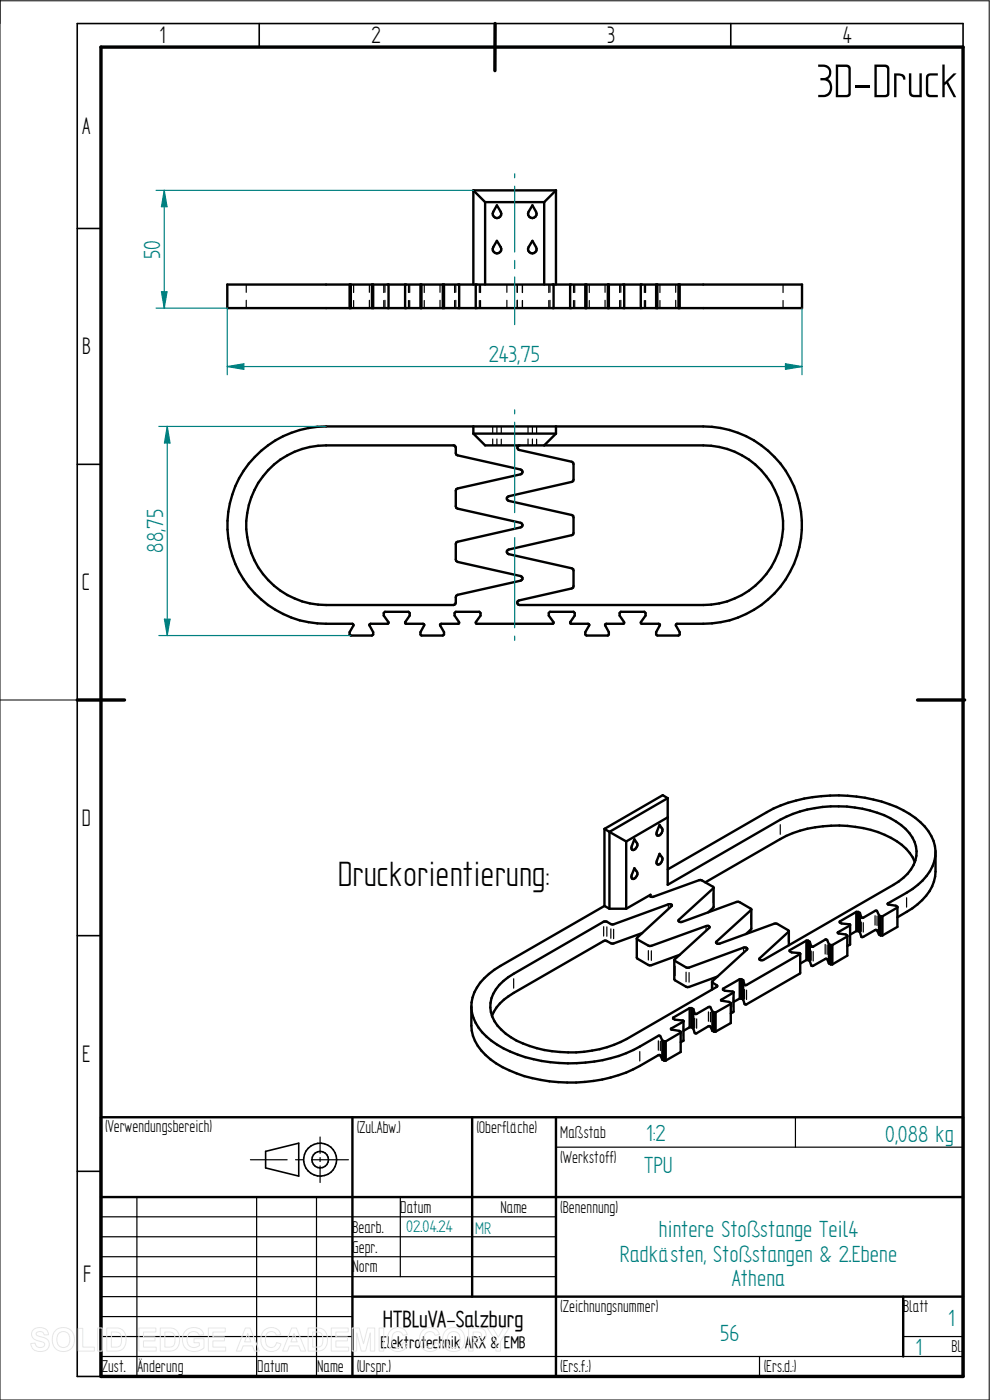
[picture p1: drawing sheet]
<svg xmlns="http://www.w3.org/2000/svg" width="210mm" height="297mm" viewBox="0 0 210 297" stroke-linecap="round" stroke-linejoin="round" font-family="sans-serif">
<path d="M0 0v297h209.8v-296.8h-209.8M0 148.5h16.4" fill="none" stroke="#000" stroke-width=".21"/>
<g fill="none" stroke="#000" stroke-width=".34">
<path d="M55 5v5M105 5v5M155 5v5M204.3 10v-5h-187.9v287h5M16.4 48.5h5M16.4 98.5h5M16.4 148.5h5M16.4 198.5h5M16.4 248.5h5M56.3 244.3l7.1-1.8v7l-7.1-1.7z"/>
<circle cx="67.9" cy="246" r="3.5"/>
<circle cx="67.9" cy="246" r="1.76"/>
</g>
<path d="M21.4 10h182.9v282h-182.9zM105 5v10M16.4 148.5h10M194.6 148.5h10" fill="none" stroke="#000" stroke-width=".72"/>
<g fill="none" stroke="#000" stroke-width=".51">
<path d="M100.4 40.4v20M100.4 40.4h17.5M100.4 40.4l2.5 2.5M102.9 42.9h12.5M102.9 42.9v17.5M105.4 43.6l.8 1.3a.9 .9 0 0 1-.8 1.4 .9 .9 0 0 1-.8-1.4zM105.4 51.1l.8 1.3a.9 .9 0 0 1-.8 1.4 .9 .9 0 0 1-.8-1.4zM112.9 51.1l.8 1.3a.9 .9 0 0 1-.8 1.4 .9 .9 0 0 1-.8-1.4zM112.9 43.6l.8 1.3a.9 .9 0 0 1-.8 1.4 .9 .9 0 0 1-.8-1.4zM115.4 42.9v17.5M117.9 40.4v20M117.9 40.4l-2.5 2.5"/>
<path d="M48.2 60.4h121.9v5h-121.9zM74.2 60.4v5M74.4 60.4v5M78.9 60.4v5M79.2 60.4v5M82.4 60.4v5M85.9 60.4v5M89.2 60.4v5M89.4 60.4v5M93.9 60.4v5M94.2 60.4v5M97.4 60.4v5"/>
<path d="M100.9 60.4v5M117.4 60.4v5M120.9 60.4v5M124.2 60.4v5M124.4 60.4v5M128.9 60.4v5M129.2 60.4v5M132.4 60.4v5M135.9 60.4v5M139.2 60.4v5M139.4 60.4v5M143.9 60.4v5"/>
<path d="M144.2 60.4v5M54.1 96.9a20.7 20.7 0 0 1 15.1-6.4h80a20.9 20.9 0 0 1 20.9 20.9 20.9 20.9 0 0 1-20.9 20.9h-5.6l-.2 .4 .8 1.4v.5l-.3 .2h-4.5l-.2-.2v-.5l.8-1.4-.1-.3-3.9-.1v-.3l.9-1.4v-.6l-.2-.2h-5l-.3 .2v.6l1 1.4-.1 .3-3.9 .1v.3l.8 1.4v.5l-.3 .2h-4.5l-.2-.2v-.5l.8-1.4-.1-.3-3.9-.1v-.3l.9-1.4v-.6l-.2-.2h-5l-.3 .2v.6l1 1.4-.1 .3h-.1h-16h-.2v-.3l.9-1.4v-.6l-.2-.2h-5l-.3 .2v.6l1 1.4-.1 .3-3.9 .1v.3l.8 1.4v.5l-.3 .2h-4.5l-.2-.2v-.5l.8-1.4-.1-.3-3.9-.1v-.3l.9-1.4v-.6l-.2-.2h-5l-.3 .2v.6l1 1.4-.1 .3-3.9 .1v.3l.8 1.4v.5l-.3 .2h-4.5l-.2-.2v-.5l.8-1.4-.1-.3a50.1 50.1 0 0 1-11.3-.8 21 21 0 0 1-9.5-34.7zM56.9 99.7a16.8 16.8 0 0 1 12.3-5.2h27l.4 .2 .1 1.4 .1 .3 .3 .2 13.3 3 .4 .4v.2l-.4 .4-13.3 3-.3 .2-.1 .3v3.3l.1 .3 .3 .2 13.3 3 .4 .4v.2l-.4 .4-13.3 3-.3 .2-.1 .3 .1 3.6 .3 .2 13.3 3 .4 .4-.1 .5-13.6 3.1-.3 .2-.1 .3-.1 1.4-.4 .3h-27a17 17 0 0 1-15.6-10.3 17 17 0 0 1 3.3-18.4zM100.4 90.5v1.5M100.4 92l2.5 2.5h46.3a16.9 16.9 0 0 1 16.9 16.9 16.9 16.9 0 0 1-16.9 17l-39.3-.1-.2-.5 .4-.4 11.2-2.6 .3-.1 .1-.4v-3.3l-.1-.3-.3-.1-13.4-3-.4-.4v-.3l.4-.3 13.4-3.1 .3-.1 .1-.3v-3.3l-.1-.4-.3-.1-13.4-3-.4-.4v-.3l.4-.3 13.4-3.1 .3-.1 .1-.3v-3.3l-.1-.3-.3-.2-11.1-2.5-.3-.2-.1-.5 .4-.3M100.4 92h17.5M117.9 90.5v1.5M117.9 92l-2.5 2.5M128.2 175.9v16.3M128.2 175.9l1.1 .6M129.3 176.5v16.3M129.3 176.5l3.5 2"/>
<path d="M132.8 178.5v14.3M134.6 178.1l.5 .8a1.09 1.09 0 0 1-1 1.4l-.2-.5zM139.9 175l.6 .8a1.11 1.11 0 0 1-1.1 1.4l-.1-.5zM141.6 169.3v18.4l23.9-13.8a26.6 26.6 0 0 1 23.3-.3 9.8 9.8 0 0 1 5.5 6 7.3 7.3 0 0 1-3.7 7.4l-28.7 16.7a.66 .66 0 0 1-.8-.2l6.2-6M141.6 169.3l-1-.6-12.4 7.2M141.6 173.4l-8.8 5.1M141.6 169.3l-12.3 7.2M128.2 192.2l-22.1 12.7a12.2 12.2 0 0 0-5.9 6.7 8.2 8.2 0 0 0 3 8.3 25.8 25.8 0 0 0 15.4 5.6 32 32 0 0 0 21.1-5.7h.4l.4 .9M128.2 192.2l1.1 .6M129.3 192.8h3.5M134.6 184.2l.5 .8a1.11 1.11 0 0 1-1 1.4l-.2-.5zM135.1 199.1v4.1l.1 .2 2.3 1.3 .7 .1 6-2.2"/>
<path d="M136.2 198l-6 2.2a2.21 2.21 0 0 1-1.7-.6h-.4l-19.1 11.1a10 10 0 0 0-4.6 4.8M139.9 181.1l.6 .8a1.09 1.09 0 0 1-1.1 1.4l-.1-.4zM141.6 184.4l21.1-12.1a32.7 32.7 0 0 1 22.6-2.7 19.7 19.7 0 0 1 11.6 6.7 7.7 7.7 0 0 1-1.2 10.5 26.1 26.1 0 0 1-7.3 4.8l-.1 .3 1.7 .3 .4 .2v4.2l-3.2 1.9M151.4 188.3l-2.5-1.5-.6-.1-9.7 3.5h-.6l-.1-.1 .1-.3-5.2 3M151.4 188.3l-7.5 7a.57 .57 0 0 0 .8 .3l11.6-4.3 .6 .1 2.5 1.5M151.4 188.3v4.1l-1.2 1.1M159.4 193v4l-1.2 1.2M159.4 192.9l-7.5 7a.57 .57 0 0 0 .8 .3l11.6-4.2h.6l2.4 1.5M167.3 197.5v3M171.1 199.6h.3M171.1 199.6l-3.6 2v.2l.4 .3 1.6 .1 .3 .2M171.1 199.6v4.1"/>
<path d="M171.4 199.6l.4 .2M171.4 199.6v4.1M171.8 199.8l.3 .9 .2 .2 2.9-1.6 .3 .1 .4 .9M171.8 199.8v4.1M179.7 198.7l-3.1 1.8M180.3 196.2v4.1l-.6 .4M180.3 196.2l-2.6 1.7 .2 .1 1.5 .2 .3 .3v4.2l-3.1 1.9M181.7 193.5l-3.6 2v.2l.4 .2 1.8 .3M181.7 197.5l-1.4 .8M181.7 193.5v4M181.7 193.5h.3M181.7 197.5h.3"/>
<path d="M182 193.5l.4 .2M182 197.5l.4 .2M182 193.5v4M182.4 193.7l.3 .9 .3 .1 2.8-1.5 .3 .1 .4 .9M182.4 193.7v4M182.4 197.7l.4 1.1h.3l2.7-1.5 .3 .1 .4 .8M186.5 194.2v4M186.5 198.2l.3 .3M186.5 194.2l.3 .2M186.8 194.4h.4M186.8 198.5h.4M186.8 194.4v4.1"/>
<path d="M187.2 194.4v4.1M190.4 192.5l-3.2 1.9M194.1 182.9a10.7 10.7 0 0 0-6.4-5.8 26.8 26.8 0 0 0-22.2 .9l-15.9 9.2M198.5 180.8v4.1a9.8 9.8 0 0 1-5 7.8l-3.1 1.9M100 213.5v4.1a10 10 0 0 0 5.2 8 32.2 32.2 0 0 0 22.6 3.4 30.9 30.9 0 0 0 11.9-5.1h.4l.4 .9M143 203.7l7.5-7a.52 .52 0 0 0-.7-.2l-11.6 4.2-.7-.1-2.3-1.3-.1-.2 .1-.2 7.3-6.8a.57 .57 0 0 0-.7-.2l-11.6 4.2a2.21 2.21 0 0 1-1.7-.6h-.4l-19.1 11.1a9 9 0 0 0-4.9 6.2 7.1 7.1 0 0 0 3.2 6.5 22.5 22.5 0 0 0 13.2 4 24.7 24.7 0 0 0 12.4-2.9l19.2-11.1-.1-.3-1-.7M143 203.7v4.1l2.5 1.5 .7 .1 6-2.2M143 203.7l2.5 1.5 .7 .1 11.5-4.3a.6 .6 0 0 1 .8 .3l-7.5 7M144.4 219.1l-3.2 1.8M145 216.7l-2.7 1.6 .1 .1 2 .5v4.3l-3.2 1.8M145 216.6v4.1l-.6 .4M146.3 213.9l-3.5 2v.2l.4 .2 1.6 .2 .2 .2"/>
<path d="M146.3 217.9l-1.3 .8M146.3 213.9v4M146.3 213.9h.4M146.3 217.9h.4M146.7 213.9l.4 .2M146.7 217.9l.4 .3M146.7 213.9v4M147.1 214.1l.3 .9 .2 .1 2.9-1.5 .2 .1 .4 .9M147.1 214.1v4.1M147.1 218.2l.3 .9 .2 .1 2.9-1.5 .2 .1 .4 .9M151 208.3v1.6M151.1 214.6v4.1"/>
<path d="M151.1 218.7l.4 .2M151.1 214.6l.4 .2M151.5 214.8v4.1M151.5 214.8h.3M151.5 218.9h.3M151.8 214.8v4.1M155 213l-3.2 1.8M155.6 210.5l-2.6 1.7 2 .6v4.2l-3.2 1.9M155.6 210.5v4.1l-.6 .4M156.9 207.7l-3.5 2.1v.2l.4 .2 1.6 .2 .2 .1M156.9 211.8l-1.3 .8M156.9 207.7v4.1"/>
<path d="M156.9 207.7h.4M156.9 211.8h.4M157.3 207.7l.3 .2M157.3 211.8l.3 .2M157.3 207.7v4.1M157.6 207.9v4.1M169.8 202.4l-11.4 6.6-.5-.1-.3-1M169.8 202.4l-.1 4.1-11.3 6.6-.5-.1-.3-1M171.1 203.7l-1.3 .7M171.1 203.7h.3M171.4 203.7l.4 .2M171.8 203.9l.3 .9 .2 .1 2.9-1.5 .3 .1 .4 .9"/>
<path d="M175.9 200.3v4.1M175.9 204.4l.3 .2M175.9 200.3l.3 .2M176.2 200.5h.4M176.2 204.6h.4M176.2 200.5v4.1M176.6 200.5v4.1M21.4 237h182.9v55h-182.9zM74.8 237v55M100.2 237v38.1M117.9 237v55M140.5 220.7v4.1"/>
<path d="M140.5 224.8l.4 .2M140.5 220.7l.4 .2M140.9 220.9v4.1M140.9 220.9h.3M140.9 225h.3M141.2 220.9v4.1M21.4 254h182.9M74.8 275.1h129.5M191.6 275.1v12.7"/>
</g>
<g fill="none" stroke="#000" stroke-width=".25">
<path d="M52.2 60.4v1.6M52.2 63.7v1.7M75 60.4v1.7M75 63.8v1.6M78.4 60.4v1.6M78.4 63.7v1.7M81.4 60.4v1.7M81.4 63.8v1.6M81.7 60.4v1.6M81.7 63.7v1.7M86.7 60.4v1.7M86.7 63.8v1.6"/>
<path d="M86.9 60.4v1.7M86.9 63.8v1.6M90 60.4v1.7M90 63.8v1.6M93.3 60.4v1.6M93.3 63.7v1.7M96.4 60.4v1.7M96.4 63.8v1.6M96.7 60.4v1.6M96.7 63.7v1.7M101.7 60.4v1.7M101.7 63.8v1.6"/>
<path d="M101.9 60.4v1.7M101.9 63.8v1.6M107.5 60.4v1.6M107.5 63.7v1.7M109.7 60.4v1.6M109.7 63.7v1.7M110.8 60.4v1.7M110.8 63.8v1.6M116.4 60.4v1.7M116.4 63.8v1.6M116.7 60.4v1.6M116.7 63.7v1.7"/>
<path d="M121.7 60.4v1.7M121.7 63.8v1.6M121.9 60.4v1.7M121.9 63.8v1.6M125 60.4v1.7M125 63.8v1.6M128.4 60.4v1.6M128.4 63.7v1.7M131.4 60.4v1.7M131.4 63.8v1.6M131.7 60.4v1.6M131.7 63.7v1.7"/>
<path d="M136.7 60.4v1.7M136.7 63.8v1.6M136.9 60.4v1.7M136.9 63.8v1.6M140 60.4v1.7M140 63.8v1.6M143.3 60.4v1.6M143.3 63.7v1.7M166.1 60.4v1.7M166.1 63.8v1.6M104.5 90.5v1.3M104.5 93.1v1.4"/>
<path d="M105.4 90.5v1.3M105.4 93.1v1.4M106.3 90.5v1.3M106.3 93.2v1.3M112 90.5v1.3M112 93.1v1.4M112.9 90.5v1.3M112.9 93.1v1.4M113.8 90.5v1.3M113.8 93.2v1.3M134.7 178.6l.3 .1M140 175.5l.3 .2"/>
<path d="M165.5 175v2M128.1 196.6v2M128.7 196.6v2M129.6 197.1v2M130.2 197.1v2M134.7 184.7l.3 .2M138 189.9v.2M139.9 181.6l.4 .2M141.8 192.1v.5M144 195.2v.3M149.8 196.7v.5M151.3 189.5v2"/>
<path d="M152 199.8v.3M159.3 194.1v2M167.3 198.4v1.4M177.8 197.8v.2M180.3 197.4v1.9M182.7 195.6v2M183.1 195.7v2M185.6 194.3v2M186.1 194.4v1.9M188.4 191.6v.3M192.3 190.5v1.9M109 207.6v2"/>
<path d="M135.2 200.4v2M137.5 201.7v2M138.2 201.7v2.1M142.4 218.2v.2M143.2 205v2M144.9 217.8v2M145.5 206.2v2.1M146.2 206.3v2.1M147.4 216v2.1M147.8 216.2v1.9M150.3 214.7v2M150.7 214.8v2"/>
<path d="M151.2 208.9v.6M152 209.1v.2M153 212.1v.2M155.5 211.6v2M157.7 201.3v.5M157.9 209.9v2M158.4 210.1v1.9M161.2 203.3v.3M169.7 203.5v2M172.1 201.8v2M172.5 201.9v2M175 200.4v2"/>
<path d="M175.5 200.5v2M135.7 223.1v2M139.7 220.8v2M140.1 220.9v2M168.7 237v6.4M21.4 258.1h96.5M29 254v38M53.1 246h7.8M54.4 254v38M62.7 246h1.7M66.2 246h7.7M67.1 254v38"/>
<path d="M67.9 241.2v3.5M67.9 245.6v.8M67.9 247.4v3.5M84.9 254v16.8M117.9 243.4h86.4M21.4 270.8h96.5M21.4 266.6h96.5M21.4 262.4h96.5M21.4 275.1h53.4M21.4 279.3h53.4M21.4 287.8h182.9M21.4 283.5h53.4"/>
<path d="M161.1 287.8v4.2M191.6 283.5h12.7"/>
</g>
<path d="M109.2 36.9v.8M109.2 39.5v14M33.1 40.4h67.3M34.8 40.4l.6 3.5h-1.2zM109.2 55.2v1.8M109.2 58.8v10.1M33.1 65.4h15.1M109.2 87v.8M109.2 89.6v19.2M109.2 110.5v1.7M109.2 114v19.2M109.2 135v.8" fill="none" stroke="#008080" stroke-width=".25"/>
<path d="M34.8 40.4l.6 3.5h-1.2z" fill="#008080"/>
<path d="M34.2 61.9h1.2l-.6 3.5z" fill="none" stroke="#008080" stroke-width=".25"/>
<path d="M34.2 61.9h1.2l-.6 3.5z" fill="#008080"/>
<path d="M34.8 40.4v25M48.2 65.4v14.1M166.6 77.2l3.5 .6-3.5 .6zM170.1 65.4v14.1" fill="none" stroke="#008080" stroke-width=".25"/>
<path d="M166.6 77.2l3.5 .6-3.5 .6z" fill="#008080"/>
<path d="M48.2 77.8l3.5-.6v1.2z" fill="none" stroke="#008080" stroke-width=".25"/>
<path d="M48.2 77.8l3.5-.6v1.2z" fill="#008080"/>
<path d="M48.2 77.8h121.9M33.7 90.5h35.5M35.5 90.5l.6 3.5h-1.2zM33.7 134.8h40.7" fill="none" stroke="#008080" stroke-width=".25"/>
<path d="M35.5 90.5l.6 3.5h-1.2z" fill="#008080"/>
<path d="M34.9 131.4h1.2l-.6 3.4z" fill="none" stroke="#008080" stroke-width=".25"/>
<path d="M34.9 131.4h1.2l-.6 3.4z" fill="#008080"/>
<path d="M35.5 90.5v44.3" fill="none" stroke="#008080" stroke-width=".25"/>
<g fill="none" stroke="#e6e6e6" stroke-width=".21">
<path d="M7.1 282.1a2.02 2.02 0 0 1 3.1 .7l.1 .4h-.9a.9 .9 0 0 0-.8-.7 .9 .9 0 0 0-.9 .5l.1 .3 .5 .2a2.15 2.15 0 0 1 2.1 1.4 1.72 1.72 0 0 1-2.3 1.8l-.7-.2-.7-.7-.2-.8 1-.1a1.06 1.06 0 0 0 .9 1 1.06 1.06 0 0 0 1.1-.7 1.66 1.66 0 0 0-1.6-.8 1.37 1.37 0 0 1-.8-2.3zM11.8 282.3a2.46 2.46 0 0 1 3.1-.2 2.46 2.46 0 0 1 .8 3 2.4 2.4 0 0 1-3.1 1.5 2.4 2.4 0 0 1-1.5-3.1l.2-.5zM12.4 282.9a1.39 1.39 0 0 1 1.7-.3 1.39 1.39 0 0 1 .7 1.6 1.41 1.41 0 0 1-1.4 1.7 1.41 1.41 0 0 1-1.3-1.7l.1-.8zM16.6 281.8h1v4h2.4v.8h-3.4zM20.7 281.7h1v4.9h-1zM22.6 281.7h1.9a2.2 2.2 0 0 1 2.2 2.8 2.02 2.02 0 0 1-2.2 2.1h-1.9zM23.6 282.6a1.8 1.8 0 0 1 2 .5 2.09 2.09 0 0 1-.4 2.6l-1.6 .1zM29.5 281.7h3.6v.9h-2.7v1h2.5v.9h-2.5v1.3h2.7v.8h-3.6zM34 281.7h1.8a2.2 2.2 0 0 1 2.3 2.8 2.02 2.02 0 0 1-2.2 2.1h-1.9zM35 282.6a1.8 1.8 0 0 1 1.9 .5 2.09 2.09 0 0 1-.4 2.6l-1.5 .1zM39.4 282.3a2.33 2.33 0 0 1 3.8 .8l-1 .2a1.37 1.37 0 0 0-1.6-.7 1.37 1.37 0 0 0-.9 1.5 1.56 1.56 0 0 0 .8 1.6 1.56 1.56 0 0 0 1.8-.2v-.6h-1.2v-.9h2.2v2a2.65 2.65 0 0 1-3.1 .5 2.65 2.65 0 0 1-1.5-2.7l.3-1zM44.2 281.7h3.6v.9h-2.6v1h2.4v.9h-2.4v1.3h2.7v.8h-3.7z"/>
<path d="M52 281.7h1.1l1.9 4.9h-1l-.4-1.1h-2l-.4 1.1h-1.1zM52.6 282.9l.6 1.8h-1.3zM56 282.3a2.12 2.12 0 0 1 3.6 .8l-1 .2a1.24 1.24 0 0 0-1.6-.7 1.24 1.24 0 0 0-.7 1.6 1.28 1.28 0 0 0 .4 1.4 1.28 1.28 0 0 0 1.6 0l.4-.8 .9 .3a2.19 2.19 0 0 1-2.5 1.6 2.19 2.19 0 0 1-1.8-2.5l.1-.9zM61.9 281.7h1l2 4.9h-1.1l-.4-1.1h-2l-.4 1.1h-1.1zM62.4 282.9l.7 1.8h-1.4zM65.4 281.7h1.8a2.2 2.2 0 0 1 2.3 2.8 2.02 2.02 0 0 1-2.3 2.1h-1.8zM66.3 282.6a1.8 1.8 0 0 1 2 .5 2.09 2.09 0 0 1-.4 2.6l-1.6 .1zM70.3 281.7h3.6v.9h-2.7v1h2.5v.9h-2.5v1.3h2.8v.8h-3.7zM74.7 281.7h1.5l.9 3.4 .9-3.4h1.5v4.9h-.9l-.1-3.8-.9 3.8h-1l-.9-3.8-.1 3.8h-.9zM80.4 281.7h1v4.9h-1zM82.8 282.3a2.12 2.12 0 0 1 3.6 .8l-.9 .2a1.24 1.24 0 0 0-1.6-.7 1.24 1.24 0 0 0-.8 1.6 1.28 1.28 0 0 0 .5 1.4 1.28 1.28 0 0 0 1.5 0l.4-.8 .9 .3a2.19 2.19 0 0 1-2.5 1.6 2.19 2.19 0 0 1-1.7-2.5l.1-.9zM89.6 282.3a2.12 2.12 0 0 1 3.6 .8l-.9 .2a1.24 1.24 0 0 0-1.6-.7 1.24 1.24 0 0 0-.7 1.6 1.28 1.28 0 0 0 .4 1.4 1.28 1.28 0 0 0 1.5 0l.4-.8 1 .3a2.19 2.19 0 0 1-2.6 1.6 2.19 2.19 0 0 1-1.7-2.5l.1-.9z"/>
<path d="M94.6 282.3a2.46 2.46 0 0 1 3.1-.2 2.46 2.46 0 0 1 .8 3 2.4 2.4 0 0 1-3.1 1.5 2.4 2.4 0 0 1-1.4-3.1l.1-.5zM95.2 282.9a1.39 1.39 0 0 1 1.7-.3 1.39 1.39 0 0 1 .7 1.6 1.41 1.41 0 0 1-1.3 1.7 1.41 1.41 0 0 1-1.4-1.7l.1-.8zM99.4 281.7h1.6a1.61 1.61 0 0 1 2.1 1.5 1.62 1.62 0 0 1-2.1 1.6h-.6v1.8h-1zM100.4 282.6a1.62 1.62 0 0 1 1.7 .3 .7 .7 0 0 1-.1 .8 .7 .7 0 0 1-.7 .2h-.9zM103.4 281.7h1.1l1.2 2 1.1-2h1.2l-1.8 2.9v2h-1v-2z"/>
</g>
<text font-size="11.3" x="173.2" y="20.6">3D-Druck</text>
<text font-size="8.4" x="71.7" y="188">Druckorientierung:</text>
<g font-size="5.7">
<text x="33.8" y="9.2">1</text>
<text x="78.8" y="9.2">2</text>
<text x="128.8" y="9.2">3</text>
<text x="178.8" y="9.2">4</text>
<text x="17.4" y="28.4">A</text>
<text x="17.4" y="75.2">B</text>
<text x="17.4" y="125.2">C</text>
<text x="17.4" y="175.2">D</text>
<text x="17.4" y="225.2">E</text>
<text x="17.6" y="271.9">F</text>
</g>
<g font-size="5.6" fill="#008080">
<text x="34" y="54.9" transform="rotate(-90 34 54.9)">50</text>
<text x="103.7" y="76.9">243,75</text>
<text x="34.6" y="117.3" transform="rotate(-90 34.6 117.3)">88,75</text>
<text x="137.1" y="242">1:2</text>
<text x="187.8" y="242.2">0,088 kg</text>
<text x="136.7" y="248.8">TPU</text>
<text x="139.7" y="262.4">hintere Stoßstange Teil4</text>
<text x="131.5" y="267.6">Radkästen, Stoßstangen &amp; 2.Ebene</text>
<text x="155.3" y="272.9">Athena</text>
<text x="201.2" y="281.3">1</text>
<text x="152.8" y="284.6">56</text>
<text x="194.2" y="287.4">1</text>
</g>
<text font-size="5.5" x="81.2" y="281.5">HTBLuVA-Salzburg</text>
<g font-size="4.1">
<text x="22.3" y="240.2">(Verwendungsbereich)</text>
<text x="75.7" y="240.4">(Zul.Abw.)</text>
<text x="101.1" y="240.4">(Oberfläche)</text>
<text x="118.8" y="241.4">Maßstab</text>
<text x="118.8" y="246.7">(Werkstoff)</text>
<text x="84.9" y="257.3">Datum</text>
<text x="106.2" y="257.3">Name</text>
<text x="118.8" y="257.3">(Benennung)</text>
<text x="74.8" y="261.5">Bearb.</text>
<text x="74.8" y="265.7">Gepr.</text>
<text x="74.8" y="270">Norm</text>
<text x="118.8" y="278.4">(Zeichnungsnummer)</text>
<text x="191.6" y="278.4">Blatt</text>
<text x="201.8" y="286.9">Bl.</text>
<text x="21.6" y="291.1">Zust.</text>
<text x="29.2" y="291.1">Änderung</text>
<text x="54.6" y="291.1">Datum</text>
<text x="67.3" y="291.1">Name</text>
<text x="75.7" y="291.1">(Urspr.)</text>
<text x="118.8" y="291.1">(Ers.f.:)</text>
<text x="162" y="291.1">(Ers.d.:)</text>
</g>
<g font-size="4" fill="#008080">
<text x="86.2" y="261.5">02.04.24</text>
<text x="100.8" y="261.7">MR</text>
</g>
<text font-size="4" x="80.7" y="286">Elektrotechnik ARX &amp; EMB</text>
</svg>
